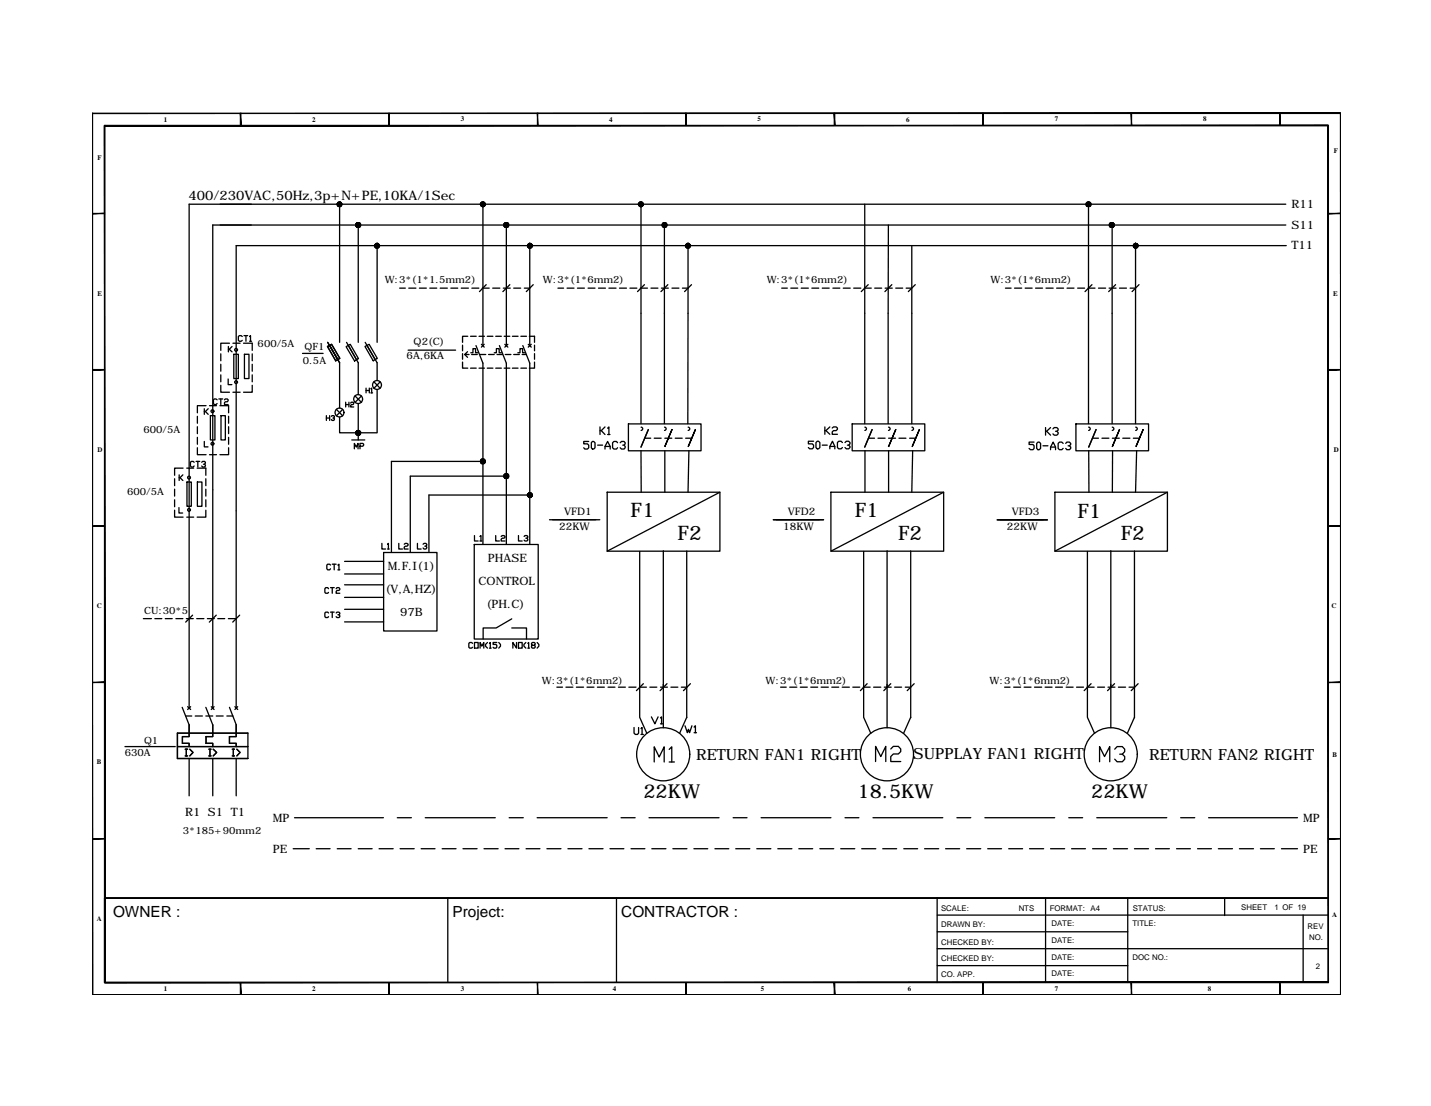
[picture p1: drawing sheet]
<svg xmlns="http://www.w3.org/2000/svg" width="279mm" height="216mm" viewBox="0 0 279 216" stroke-linecap="round" stroke-linejoin="round" font-family="sans-serif">
<!-- layer: FRAME -->
<g fill="#000" stroke="#000" stroke-width=".2">
<path d="M18 22.1h243.8zM18 22.2l243.8-.1z"/>
<path d="M20.4 24.5l.1 167.3v-167.3zM20.4 24.5l.1 167.3h-.1z"/>
<path d="M46.9 22.1l.1 2.4v-2.4zM46.9 22.1l.1 2.4h-.1z"/>
<path d="M75.9 22.1l.1 2.4zM75.9 22.1l.1 2.4z"/>
<path d="M104.9 22.1l.1 2.4zM104.9 22.1l.1 2.4z"/>
<path d="M133.9 22.1l.1 2.4v-2.4zM133.9 22.1l.1 2.4h-.1z"/>
<path d="M162.9 22.1l.1 2.4v-2.4zM162.9 22.1l.1 2.4h-.1z"/>
<path d="M191.9 22.1l.1 2.4zM191.9 22.1l.1 2.4z"/>
<path d="M220.9 22.1l.1 2.4zM220.9 22.1l.1 2.4z"/>
<path d="M249.8 22.1l.2 2.4v-2.4zM249.8 22.1l.2 2.4h-.2z"/>
<path d="M20.4 24.6h238.9v-.1zM20.4 24.5h238.9l-238.9 .1z"/>
<path d="M261.7 22.1l.1 172.1zM261.7 22.1l.1 172.1z"/>
<path d="M18 41.6h2.4zM18 41.7l2.4-.1z"/>
<path d="M259.3 41.6h2.5zM259.3 41.7l2.5-.1z"/>
<path d="M18 72.1v.1l2.4-.1zM18 72.2l2.4-.1v.1z"/>
<path d="M259.3 72.1v.1l2.5-.1zM259.3 72.2l2.5-.1v.1z"/>
<path d="M18 102.6v.2l2.4-.2zM18 102.8l2.4-.2v.2z"/>
<path d="M259.3 102.6v.2l2.5-.2zM259.3 102.8l2.5-.2v.2z"/>
<path d="M18 133.2h2.4zM18 133.3l2.4-.1z"/>
<path d="M259.3 133.2h2.5zM259.3 133.3l2.5-.1z"/>
<path d="M18 163.7h2.4zM18 163.8l2.4-.1z"/>
<path d="M259.3 163.7h2.5zM259.3 163.8l2.5-.1z"/>
<path d="M18 22.1l.1 172.1zM18 22.1l.1 172.1z"/>
<path d="M20.4 191.7v.1l238.9-.1zM20.4 191.8l238.9-.1v.1z"/>
<path d="M46.9 191.8l.1 2.4v-2.4zM46.9 191.8l.1 2.4h-.1z"/>
<path d="M75.9 191.8l.1 2.4zM75.9 191.8l.1 2.4z"/>
<path d="M104.9 191.8l.1 2.4zM104.9 191.8l.1 2.4z"/>
<path d="M133.9 191.8v2.4h.1zM133.9 191.8h.1v2.4z"/>
<path d="M162.9 191.8l.1 2.4v-2.4zM162.9 191.8l.1 2.4h-.1z"/>
<path d="M191.9 191.8l.1 2.4zM191.9 191.8l.1 2.4z"/>
<path d="M220.9 191.8l.1 2.4zM220.9 191.8l.1 2.4z"/>
<path d="M249.8 191.8l.2 2.4v-2.4zM249.8 191.8l.2 2.4h-.2z"/>
<path d="M259.3 24.5v167.3h.1zM259.3 24.5h.1v167.3z"/>
<path d="M18 194.2h243.8zM18 194.2h243.8z"/>
</g>
<path d="M20.4 175.3h238.9zM20.4 175.3v16.5M183 178.6h76.2M183 175.3v16.5M183 181.9h37.2M183 185.2h76.2M183 188.5h37.2" fill="none" stroke="#000" stroke-width=".25"/>
<!-- layer: 0 -->
<g fill="none" stroke="#000" stroke-width=".25">
<path d="M66.3 39.9v26.9M94.3 39.9v27.6M125.2 39.9v42.8M168.8 39.9v42.8M212.5 39.9v42.8M251.1 39.9h-214.2v98.3M41.5 43.9h209.6M41.5 43.9v94.3M69.9 43.9v22.9M73.6 47.9v18.9M78 56.2h1.1M79.8 56.2h1.4"/>
<path d="M81.9 56.2h1.3M83.9 56.2h1.4M86 56.2h1.3M88 56.2h1.4M90.1 56.2h1.4M92.1 56.2h1.4M94.2 56.2h1.3M94.9 55.6l-1.3 1.3M96.2 56.2h1.4M98.3 56.2h1.3M98.9 43.9v23.6M99.5 55.6l-1.3 1.3"/>
<path d="M100.3 56.2h1.4M102.4 56.2h1M103.4 47.9v19.6M104.1 55.6l-1.3 1.3M108.9 56.2h1.1M110.7 56.2h1.4M112.7 56.2h1.4M114.8 56.2h1.4M116.9 56.2h1.3M118.9 56.2h1.4M121 56.2h1.3M123 56.2h1.3"/>
<path d="M125 56.2h1.4M125.8 55.6l-1.3 1.3M127.1 56.2h1.4M129.1 56.2h1.4M129.7 43.9v38.8M130.4 55.6l-1.4 1.3M131.2 56.2h1.4M133.2 56.2h1.1M134.3 47.9v34.8M135 55.6l-1.3 1.3M152.6 56.2h1.1M154.4 56.2h1.4"/>
<path d="M156.4 56.2h1.4M158.5 56.2h1.4M160.5 56.2h1.4M162.6 56.2h1.4M164.6 56.2h1.4M166.7 56.2h1.4M168.8 56.2h1.3M169.5 55.6l-1.3 1.3M170.8 56.2h1.3M172.8 56.2h1.4M173.5 43.9l-.1 38.8M174.1 55.6l-1.3 1.3"/>
<path d="M174.9 56.2h1.3M176.9 56.2h1.1M178 47.9v34.8M178.7 55.6l-1.4 1.3M196.3 56.2h1.1M198.1 56.2h1.4M200.2 56.2h1.3M202.2 56.2h1.4M204.2 56.2h1.4M206.3 56.2h1.4M208.3 56.2h1.4M210.4 56.2h1.4"/>
<path d="M212.4 56.2h1.4M213.2 55.6l-1.3 1.3M214.5 56.2h1.4M216.5 56.2h1.4M217.1 43.9v38.8M217.8 55.6l-1.3 1.3M218.6 56.2h1.3M220.7 56.2h1M221.7 47.9v34.8M222.4 55.6l-1.4 1.3M251.1 47.9h-205v90.3M40.2 79.2h-1.7v1.4"/>
<path d="M43.1 75.2v1.4h1.7M43.1 69.1v1.3M43.1 71.1v1.4M43.1 73.2v1.3M44.5 74v1.1h.8M44.8 67h-1.7v1.4M45.6 69.2h.9v4.7h-.9zM47.7 69.2h.9v4.7h-.9zM49.2 75.2v1.4h-1.6M49.2 69.1v1.3M49.2 71.1v1.4M49.2 73.2v1.3"/>
<path d="M59.1 69h4M63.9 67.6l.8-.4 1.7 2.8-.9 .4zM64 66.8l2.3 4v8.9M64.4 67.4l1.6 2.8M67.6 67.7l.8-.5 1.6 2.8-.8 .5zM67.7 66.8l2.2 4v6.2M69.9 78.8v5.7M71.3 67.6l.8-.4 1.6 2.8-.8 .4zM71.3 66.8l2.3 4v3.5M71.6 67.4l1.7 2.8M73.6 76.1v8.4M90.3 70.7v1.2h1"/>
<path d="M90.3 67.4v1.1M90.3 69v1.1M90.7 69.2l.6 .6M91.3 68.7l-.6 .5h.9M91.3 65.6h-1v1.2M91.9 71.9h1.1M91.9 65.6h1.1M91.9 68.9h.4v-.8h.6v.8h.4M92.1 69.2h1.1M93.5 71.9h1.1M93.5 65.6h1.1M93.7 69.2h1.1"/>
<path d="M94.3 70.9v35.4M95.1 71.9h1.1M95.1 65.6h1.1M95.4 69.2h1.1M96.5 68.9h.4v-.8h.6v.8h.4M96.8 71.9h1.1M96.8 65.6h1.1M97 69.2h1.1M98.4 71.9h1.1M98.4 65.6h1.1M98.7 69.2h1.1M98.9 70.9v35.4"/>
<path d="M100 71.9h1.1M100 65.6h1.1M100.3 69.2h1.1M101.1 68.9h.4v-.8h.5v.8h.5M101.7 71.9h1.1M101.7 65.6h1.1M102 69.2h.8M103.3 65.6h1.1v1.2M103.4 70.9v35.4M104.4 70.7v1.2h-1.1M104.4 67.4v1.1M104.4 69v1.1"/>
<path d="M34.1 99.6v1.4h1.6M34.1 93.5v1.3M34.1 95.5v1.3M34.1 97.6v1.3M34.9 99.1v1h.8M35.7 91.4h-1.6v1.4M36.5 94.1h.9v4.7h-.9zM38.5 94.1h.9v4.7h-.9zM38.5 87.4v1.4h1.7M38.5 81.3v1.3M38.5 83.3v1.4M38.5 85.4v1.3"/>
<path d="M39.9 86.2v1h.7M40.2 99.6v1.4h-1.7M40.2 93.5v1.3M40.2 95.5v1.3M40.2 97.6v1.3M41.1 81.1h.9v4.8h-.9zM43.2 81.1h.8v4.8h-.8zM44.6 87.4v1.4h-1.7M44.6 81.3v1.3M44.6 83.3v1.4M44.6 85.4v1.3M66.3 81.4v3.1h7.2"/>
<path d="M94.3 90.1h-17.9v17.8M98.9 92.9h-18.8v15M103.4 96.6h-19.7v11.3M118.5 96.1h22.1v11.5h-22.1zM122.7 82.7h14.2v5.3h-14.2zM125.2 88v8.1M125.2 83.4a.32 .32 0 0 1 .3 .3 .32 .32 0 0 1-.3 .3M125.9 85.5h1.2M126.6 83.8l-1.4 3.5M127.7 85.5h1.4M129.7 83.4a.32 .32 0 0 1 .4 .3 .32 .32 0 0 1-.4 .3M129.8 85.5h1.4"/>
<path d="M129.8 88v8.1M131.2 83.8l-1.4 3.5 1.4-3.5M131.8 85.5h1.4M133.9 85.5h1.2M134.4 83.4a.32 .32 0 0 1 .3 .3 .32 .32 0 0 1-.3 .3M134.5 88l-.2 8.1M135.8 83.8l-1.5 3.5 1.5-3.5M140.6 96.1l-22.1 11.5M162.2 96.1h22v11.5h-22zM166.4 82.7h14.2v5.3h-14.2zM168.9 83.4a.32 .32 0 0 1 .3 .3 .32 .32 0 0 1-.3 .3M168.9 88v8.1"/>
<path d="M169.6 85.5h1.1M170.3 83.8l-1.5 3.5M171.4 85.5h1.4M173.5 83.4a.32 .32 0 0 1 .3 .3 .32 .32 0 0 1-.3 .3M173.5 85.5h1.4M173.5 88v8.1M174.9 83.8l-1.4 3.5 1.4-3.5M175.5 85.5h1.4M177.6 85.5h1.2M178 83.4a.32 .32 0 0 1 .4 .3 .32 .32 0 0 1-.4 .3M178.2 88l-.2 8.1M179.5 83.8l-1.4 3.5 1.4-3.5"/>
<path d="M184.2 96.1l-22 11.5M206 96.1h21.9v11.5h-21.9zM210.1 82.7h14.2v5.3h-14.2zM212.5 83.4a.32 .32 0 0 1 .4 .3 .32 .32 0 0 1-.4 .3M212.6 88v8.1M213.3 85.5h1.2M214 83.8l-1.4 3.5M215.2 85.5h1.3M217.2 83.4a.32 .32 0 0 1 .3 .3 .32 .32 0 0 1-.3 .3M217.2 85.5h1.3M217.2 88v8.1M218.6 83.8l-1.5 3.5 1.5-3.5"/>
<path d="M219.2 85.5h1.4M221.3 85.5h1.2M221.7 83.4a.32 .32 0 0 1 .4 .3 .32 .32 0 0 1-.4 .3M221.9 88l-.2 8.1M223.2 83.8l-1.4 3.5 1.4-3.5M227.9 96.1l-21.9 11.5M36.5 101h1.3M67.3 109.6h7.6M67.3 112h7.6M67.3 114.2h7.6M67.3 116.6h7.6M67.3 118.9h7.6"/>
<path d="M74.9 107.9h10.4v15.3h-10.4zM78.9 106.2l.2-.1h.4l.2 .1-.2 .4h-.4l-.2 .2v.4h.8M92.6 106.3h12.5v18.4h-12.5zM107.3 101.5h9.8M124.9 107.6v32.3M129.5 107.5v34.6M134.1 107.6v32.5M151 101.5h9.8M168.6 107.6v32.3M173.2 107.5v34.6M177.8 107.6v32.5M194.7 101.5h9.8"/>
<path d="M212.3 107.6v32.3M216.9 107.5v34.6M221.5 107.6v32.5M28 120.8h1.6M30.2 120.8h1.4M32.3 120.8h1.3M34.3 120.8h1.4M36.3 139.8h1.1M36.4 120.8h1.3M37.6 120.1l-1.3 1.3M38.1 139.8h1.4M38.4 120.8h1.4"/>
<path d="M40.2 139.8h1.3M40.5 120.8h1.3M42.2 139.8h1.4M42.2 120.1l-1.3 1.3M42.5 120.8h1.4M44.3 139.8h1.2M44.6 120.8h1.5M46.8 120.1l-1.4 1.3M67.3 121.4h7.6M92.3 125.6l-.2-.2h-.4l-.2 .2v.8l.2 .1h.4l.2-.1M92.6 125.4h.8v1.1h-.8zM93.7 126.5v-1.1l.4 .7 .4-.7v1.1"/>
<path d="M95.2 125.4l-.4 .4v.3l.4 .4M95.6 125.6l.1-.2v1.1M95.6 126.5h.3M97 125.4h-.7v.4h.5l.2 .2v.4l-.2 .1h-.4l-.1-.1M97.4 125.4l.3 .4v.3l-.3 .4M99.9 120.8l-3 1.8h-2.6v2.1M99.9 122.6h2.9v2.1M100.9 125.4v1.1l-.8-1.1v1.1M101.2 125.4h.8v1.1h-.8zM102.7 125.4l-.4 .4v.3l.4 .4M103.1 125.6l.1-.2v1.1M103.1 126.5h.3"/>
<path d="M103.9 126l-.1-.2 .1-.4h.4l.2 .4-.2 .2h-.4l-.1 .4 .1 .1h.4l.2-.1-.2-.4M104.9 125.4l.3 .4v.3l-.3 .4M108.7 134.1h1.1M110.5 134.1h1.4M112.5 134.1h1.4M114.6 134.1h1.4M116.6 134.1h1.4M118.7 134.1h1.4M120.7 134.1h1.4M122.8 134.1h1.4M124.9 134.1h1.3M125.6 133.5l-1.3 1.3"/>
<path d="M126.9 134.1h1.3M129 134.1h1.3M130.2 133.5l-1.3 1.3M131 134.1h1.3M133 134.1h1.1M134.8 133.5l-1.4 1.3M152.4 134.1h1.1M154.2 134.1h1.4M156.3 134.1h1.3M158.3 134.1h1.4M160.3 134.1h1.4M162.4 134.1h1.4"/>
<path d="M164.4 134.1h1.4M166.5 134.1h1.4M168.5 134.1h1.4M169.3 133.5l-1.3 1.3M170.6 134.1h1.4M172.6 134.1h1.4M173.9 133.5l-1.3 1.3M174.7 134.1h1.3M176.8 134.1h1M178.5 133.5l-1.4 1.3M196.1 134.1h1.1M197.9 134.1h1.4"/>
<path d="M200 134.1h1.3M202 134.1h1.4M204.1 134.1h1.3M206.1 134.1h1.3M208.2 134.1h1.3M210.2 134.1h1.4M212.2 134.1h1.4M213 133.5l-1.3 1.3M214.3 134.1h1.4M216.3 134.1h1.4M217.6 133.5l-1.3 1.3M218.4 134.1h1.4"/>
<path d="M220.4 134.1h1.1M222.2 133.5l-1.3 1.3M24.4 145.7h9.8M34.6 143.1h13.8v5h-13.8zM34.6 145.7h13.8M36.9 141.5v2.3h-1.3v1.3M36.9 148.1v7.2M41.5 141.5v2.3h-1.3v1.3M41.5 148.1v7.2M44.8 143.8v1.3M46.1 141.5v2.3h-1.3M46.1 148.1v7.2"/>
<path d="M57.5 159.6h17.4M77.6 159.6h2.7M83 159.6h13.7M99.4 159.6h2.8M104.9 159.6h13.6M121.3 159.6h2.7M126.7 159.6h13.7M143.1 159.6h2.8M148.6 159.6h13.6M165 159.6h2.7M168.6 140l1.4 3.2M170.4 159.6h13.7"/>
<path d="M177.8 140l-1.4 3.2M186.8 159.6h2.7M192.3 159.6h13.6M208.7 159.6h2.7M212.3 140l1.4 3.2M214.1 159.6h13.7M221.5 140l-1.4 3.2M230.5 159.6h2.8M236 159.6h17.3M57.2 165.7h3.2M61.7 165.7h2.7M65.8 165.7h2.8"/>
<path d="M69.9 165.7h2.8M74 165.7h2.8M78.1 165.7h2.8M82.2 165.7h2.7M86.3 165.7h2.7M87.4 175.3v16.4M90.4 165.7h2.7M94.5 165.7h2.8M98.6 165.7h2.7M102.7 165.7h2.7M106.8 165.7h2.7M110.9 165.7h2.7"/>
<path d="M115 165.7h2.7M119.1 165.7h2.7M120.4 175.3v16.4M123.2 165.7h2.7M127.3 165.7h2.7M131.4 165.7h2.7M135.5 165.7h2.7M139.6 165.7h2.7M143.7 165.7h2.7M147.8 165.7h2.7M151.9 165.7h2.7M156 165.7h2.7"/>
<path d="M160.1 165.7h2.7M164.1 165.7h2.8M168.2 165.7h2.8M172.4 165.7h2.7M176.5 165.7h2.7M180.5 165.7h2.8M184.6 165.7h2.8M188.7 165.7h2.8M192.8 165.7h2.8M196.9 165.7h2.8M201 165.7h2.8M204.1 175.3v16.5"/>
<path d="M205.1 165.7h2.8M209.2 165.7h2.7M213.3 165.7h2.7M217.4 165.7h2.7M220.2 175.3v16.5M221.5 165.7h2.8M225.6 165.7h2.7M229.7 165.7h2.7M233.8 165.7h2.7M237.9 165.7h2.7M239.1 175.4v3.3M242 165.7h2.7"/>
<path d="M246.1 165.7h2.7M250.2 165.7h3.1M254.4 178.6v13.2"/>
<circle cx="46.1" cy="74.6" r=".28"/>
<circle cx="36.9" cy="99.5" r=".28"/>
<circle cx="41.5" cy="86.6" r=".28"/>
<circle cx="129.5" cy="147.2" r="5.2"/>
<circle cx="173.2" cy="147.2" r="5.2"/>
<circle cx="216.9" cy="147.2" r="5.2"/>
</g>
<!-- layer: SYMBOL -->
<g fill="none" stroke="#000" stroke-width=".25">
<path d="M79.7 68.4h9.3M92.9 67.5l1.4 3.4M94 67.2l.5 .6M94.5 67.2l-.5 .6M97.5 67.5l1.4 3.4M98.6 67.2l.6 .6M99.2 67.2l-.6 .6M102.1 67.5l1.3 3.4M103.1 67.2l.6 .6M103.7 67.2l-.6 .6M107.9 101.5h8.4M151.6 101.5h8.4"/>
<path d="M195.3 101.5h8.5M35.6 138.1l1.3 3.4M36.6 138l.6 .5M37.2 138l-.6 .5M40.2 138.1l1.3 3.4M41.2 138l.6 .5M41.8 138l-.6 .5M44.8 138.1l1.3 3.4M45.9 138l.5 .5M46.4 138l-.5 .5"/>
</g>
<!-- layer: 0 -->
<g fill="#000" stroke="#000" stroke-width=".2">
<path d="M65.8 39.9l.1 .2 .4-.2zM65.9 40.1l.4-.2-.2 .4zM66.3 39.9l-.2 .4 .2 .1z"/>
<path d="M65.8 39.9l.1 .2 .4-.2zM65.9 40.1l.4-.2-.2 .4zM66.3 39.9l-.2 .4 .2 .1z"/>
<path d="M65.9 39.9l.1 .2 .3-.2zM66 40.1l.3-.2-.2 .3zM66.3 39.9l-.2 .3h.2z"/>
<path d="M65.9 39.9l.1 .2 .3-.2zM66 40.1l.3-.2-.2 .3zM66.3 39.9l-.2 .3h.2z"/>
<path d="M66.1 39.6l.2 .3v-.4zM66.1 39.6l.2 .3-.3-.2zM66 39.7l-.1 .2h.4z"/>
<path d="M66.1 39.5l.2 .4v-.5zM65.9 39.7l.2-.2 .2 .4zM65.9 39.7l-.1 .2h.5z"/>
<path d="M66.1 39.6l.2 .3v-.4zM66.1 39.6l.2 .3-.3-.2zM66 39.7l-.1 .2h.4z"/>
<path d="M66.1 39.5l.2 .4v-.5zM65.9 39.7l.2-.2 .2 .4zM65.9 39.7l-.1 .2h.5z"/>
<path d="M66.3 39.9h.3v-.2zM66.5 39.6l.1 .1-.3 .2zM66.3 39.5v.4l.2-.3z"/>
<path d="M66.3 39.9h.3v-.2zM66.5 39.6l.1 .1-.3 .2zM66.3 39.5v.4l.2-.3z"/>
<path d="M66.3 39.9h.5l-.1-.2zM66.5 39.5l.2 .2-.4 .2zM66.3 39.4v.5l.2-.4z"/>
<path d="M66.3 39.9h.5l-.1-.2zM66.5 39.5l.2 .2-.4 .2zM66.3 39.4v.5l.2-.4z"/>
<path d="M93.8 39.9l.1 .2 .4-.2zM93.9 40.1l.4-.2-.3 .4zM94.3 39.9l-.3 .4 .3 .1z"/>
<path d="M93.8 39.9l.1 .2 .4-.2zM93.9 40.1l.4-.2-.3 .4zM94.3 39.9l-.3 .4 .3 .1z"/>
<path d="M93.9 39.9l.1 .2 .3-.2zM94 40.1l.3-.2-.2 .3zM94.3 39.9l-.2 .3h.2z"/>
<path d="M93.9 39.9l.1 .2 .3-.2zM94 40.1l.3-.2-.2 .3zM94.3 39.9l-.2 .3h.2z"/>
<path d="M94.1 39.6l.2 .3v-.4zM94.1 39.6l.2 .3-.3-.2zM94 39.7l-.1 .2h.4z"/>
<path d="M94 39.5l.3 .4v-.5zM94 39.5l.3 .4-.4-.2zM93.9 39.7l-.1 .2h.5z"/>
<path d="M94.1 39.6l.2 .3v-.4zM94.1 39.6l.2 .3-.3-.2zM94 39.7l-.1 .2h.4z"/>
<path d="M94 39.5l.3 .4v-.5zM94 39.5l.3 .4-.4-.2zM93.9 39.7l-.1 .2h.5z"/>
<path d="M94.3 39.9h.3v-.2zM94.5 39.6l.1 .1-.3 .2zM94.3 39.5v.4l.2-.3z"/>
<path d="M94.3 39.9h.3v-.2zM94.5 39.6l.1 .1-.3 .2zM94.3 39.5v.4l.2-.3z"/>
<path d="M94.3 39.9h.5l-.1-.2zM94.5 39.5l.2 .2-.4 .2zM94.3 39.4v.5l.2-.4z"/>
<path d="M94.3 39.9h.5l-.1-.2zM94.5 39.5l.2 .2-.4 .2zM94.3 39.4v.5l.2-.4z"/>
<path d="M124.6 39.9l.1 .2 .5-.2zM124.7 40.1l.5-.2-.3 .4zM125.2 39.9l-.3 .4 .3 .1z"/>
<path d="M124.6 39.9l.1 .2 .5-.2zM124.7 40.1l.5-.2-.3 .4zM125.2 39.9l-.3 .4 .3 .1z"/>
<path d="M124.8 39.9v.2l.4-.2zM124.8 40.1l.4-.2-.3 .3zM125.2 39.9l-.3 .3h.3z"/>
<path d="M124.8 39.9v.2l.4-.2zM124.8 40.1l.4-.2-.3 .3zM125.2 39.9l-.3 .3h.3z"/>
<path d="M124.9 39.6l.3 .3v-.4zM124.9 39.6l.3 .3-.4-.2zM124.8 39.7v.2h.4z"/>
<path d="M124.9 39.5l.3 .4v-.5zM124.9 39.5l.3 .4-.5-.2zM124.7 39.7l-.1 .2h.6z"/>
<path d="M124.9 39.6l.3 .3v-.4zM124.9 39.6l.3 .3-.4-.2zM124.8 39.7v.2h.4z"/>
<path d="M124.9 39.5l.3 .4v-.5zM124.9 39.5l.3 .4-.5-.2zM124.7 39.7l-.1 .2h.6z"/>
<path d="M125.2 39.9h.3l-.1-.2zM125.3 39.6l.1 .1-.2 .2zM125.2 39.5v.4l.1-.3z"/>
<path d="M125.2 39.9h.3l-.1-.2zM125.3 39.6l.1 .1-.2 .2zM125.2 39.5v.4l.1-.3z"/>
<path d="M125.2 39.9h.4l-.1-.2zM125.4 39.5l.1 .2-.3 .2zM125.2 39.4v.5l.2-.4z"/>
<path d="M125.2 39.9h.4l-.1-.2zM125.4 39.5l.1 .2-.3 .2zM125.2 39.4v.5l.2-.4z"/>
<path d="M212.1 39.9v.2l.4-.2zM212.1 40.1l.4-.2-.2 .4zM212.5 39.9l-.2 .4 .2 .1z"/>
<path d="M212.1 39.9v.2l.4-.2zM212.1 40.1l.4-.2-.2 .4zM212.5 39.9l-.2 .4 .2 .1z"/>
<path d="M212.1 39.9l.1 .2 .3-.2zM212.2 40.1l.3-.2-.1 .3zM212.5 39.9l-.1 .3h.1z"/>
<path d="M212.1 39.9l.1 .2 .3-.2zM212.2 40.1l.3-.2-.1 .3zM212.5 39.9l-.1 .3h.1z"/>
<path d="M212.4 39.6l.1 .3v-.4zM212.4 39.6l.1 .3-.3-.2zM212.2 39.7l-.1 .2h.4z"/>
<path d="M212.3 39.5l.2 .4v-.5zM212.3 39.5l.2 .4-.4-.2zM212.1 39.7v.2h.4z"/>
<path d="M212.4 39.6l.1 .3v-.4zM212.4 39.6l.1 .3-.3-.2zM212.2 39.7l-.1 .2h.4z"/>
<path d="M212.3 39.5l.2 .4v-.5zM212.3 39.5l.2 .4-.4-.2zM212.1 39.7v.2h.4z"/>
<path d="M212.5 39.9h.4v-.2zM212.7 39.6l.2 .1-.4 .2zM212.5 39.5v.4l.2-.3z"/>
<path d="M212.5 39.9h.4v-.2zM212.7 39.6l.2 .1-.4 .2zM212.5 39.5v.4l.2-.3z"/>
<path d="M212.5 39.9h.5v-.2zM212.8 39.5l.2 .2-.5 .2zM212.5 39.4v.5l.3-.4z"/>
<path d="M212.5 39.9h.5v-.2zM212.8 39.5l.2 .2-.5 .2zM212.5 39.4v.5l.3-.4z"/>
<path d="M66.3 39.9v.3h.2zM66.3 39.9l.3 .2-.1 .1zM66.3 39.9l.3 .2v-.2z"/>
<path d="M66.3 39.9v.5l.2-.1zM66.3 39.9l.4 .2-.2 .2zM66.3 39.9l.4 .2 .1-.2z"/>
<path d="M66.3 39.9v.3h.2zM66.3 39.9l.3 .2-.1 .1zM66.3 39.9l.3 .2v-.2z"/>
<path d="M66.3 39.9v.5l.2-.1zM66.3 39.9l.4 .2-.2 .2zM66.3 39.9l.4 .2 .1-.2z"/>
<path d="M69.5 43.9v.3l.4-.3zM69.5 44.2l.4-.3-.2 .5zM69.9 43.9l-.2 .5h.2z"/>
<path d="M69.5 43.9v.3l.4-.3zM69.5 44.2l.4-.3-.2 .5zM69.9 43.9l-.2 .5h.2z"/>
<path d="M69.6 43.9l.1 .2 .2-.2zM69.7 44.1l.2-.2-.1 .3zM69.9 43.9l-.1 .3 .1 .1z"/>
<path d="M69.6 43.9l.1 .2 .2-.2zM69.7 44.1l.2-.2-.1 .3zM69.9 43.9l-.1 .3 .1 .1z"/>
<path d="M69.8 43.6l.1 .3v-.4zM69.8 43.6l.1 .3-.2-.1zM69.7 43.8l-.1 .1h.3z"/>
<path d="M69.9 43.9v.4l.2-.1zM69.9 43.9l.4 .2-.2 .1zM69.9 43.9l.4 .2v-.2z"/>
<path d="M69.7 43.5l.2 .4v-.4zM69.7 43.5l.2 .4-.4-.2zM69.5 43.7v.2h.4z"/>
<path d="M69.9 43.9v.5h.3zM69.9 43.9l.5 .3-.2 .2zM69.9 43.9l.5 .3v-.3z"/>
<path d="M69.8 43.6l.1 .3v-.4zM69.8 43.6l.1 .3-.2-.1zM69.7 43.8l-.1 .1h.3z"/>
<path d="M69.9 43.9v.4l.2-.1zM69.9 43.9l.4 .2-.2 .1zM69.9 43.9l.4 .2v-.2z"/>
<path d="M69.7 43.5l.2 .4v-.4zM69.7 43.5l.2 .4-.4-.2zM69.5 43.7v.2h.4z"/>
<path d="M69.9 43.9v.5h.3zM69.9 43.9l.5 .3-.2 .2zM69.9 43.9l.5 .3v-.3z"/>
<path d="M69.9 43.9h.4v-.1zM70.1 43.6l.2 .2-.4 .1zM69.9 43.5v.4l.2-.3z"/>
<path d="M69.9 43.9h.4v-.1zM70.1 43.6l.2 .2-.4 .1zM69.9 43.5v.4l.2-.3z"/>
<path d="M69.9 43.9h.5v-.2zM70.2 43.5l.2 .2-.5 .2zM69.9 43.5v.4l.3-.4z"/>
<path d="M69.9 43.9h.5v-.2zM70.2 43.5l.2 .2-.5 .2zM69.9 43.5v.4l.3-.4z"/>
<path d="M73.1 47.9l.1 .3 .4-.3zM73.2 48.2l.4-.3-.2 .5zM73.6 47.9l-.2 .5 .2 .1z"/>
<path d="M73.1 47.9l.1 .3 .4-.3zM73.2 48.2l.4-.3-.2 .5zM73.6 47.9l-.2 .5 .2 .1z"/>
<path d="M73.3 47.9v.3l.3-.3zM73.3 48.2l.3-.3-.2 .4zM73.6 47.9l-.2 .4h.2z"/>
<path d="M73.3 47.9v.3l.3-.3zM73.3 48.2l.3-.3-.2 .4zM73.6 47.9l-.2 .4h.2z"/>
<path d="M73.4 47.7l.2 .2v-.3zM73.4 47.7l.2 .2-.3-.1zM73.3 47.8v.1h.3z"/>
<path d="M73.6 47.9v.4h.2zM73.6 47.9l.3 .3-.1 .1zM73.6 47.9l.3 .3 .1-.3z"/>
<path d="M73.4 47.6l.2 .3v-.4zM73.4 47.6l.2 .3-.4-.2zM73.2 47.7l-.1 .2h.5z"/>
<path d="M73.6 47.9v.6l.2-.1zM73.6 47.9l.4 .3-.2 .2zM73.6 47.9l.4 .3 .1-.3z"/>
<path d="M73.4 47.7l.2 .2v-.3zM73.4 47.7l.2 .2-.3-.1zM73.3 47.8v.1h.3z"/>
<path d="M73.6 47.9v.4h.2zM73.6 47.9l.3 .3-.1 .1zM73.6 47.9l.3 .3 .1-.3z"/>
<path d="M73.4 47.6l.2 .3v-.4zM73.4 47.6l.2 .3-.4-.2zM73.2 47.7l-.1 .2h.5z"/>
<path d="M73.6 47.9v.6l.2-.1zM73.6 47.9l.4 .3-.2 .2zM73.6 47.9l.4 .3 .1-.3z"/>
<path d="M73.6 47.9h.4l-.1-.1zM73.8 47.7l.1 .1-.3 .1zM73.6 47.6v.3l.2-.2z"/>
<path d="M73.6 47.9h.4l-.1-.1zM73.8 47.7l.1 .1-.3 .1zM73.6 47.6v.3l.2-.2z"/>
<path d="M73.6 47.9h.5l-.1-.2zM73.8 47.6l.2 .1-.4 .2zM73.6 47.5v.4l.2-.3z"/>
<path d="M73.6 47.9h.5l-.1-.2zM73.8 47.6l.2 .1-.4 .2zM73.6 47.5v.4l.2-.3z"/>
<path d="M94.3 39.9v.3h.2zM94.3 39.9l.3 .2-.1 .1zM94.3 39.9l.3 .2v-.2z"/>
<path d="M94.3 39.9v.5l.2-.1zM94.3 39.9l.4 .2-.2 .2zM94.3 39.9l.4 .2 .1-.2z"/>
<path d="M94.3 39.9v.3h.2zM94.3 39.9l.3 .2-.1 .1zM94.3 39.9l.3 .2v-.2z"/>
<path d="M94.3 39.9v.5l.2-.1zM94.3 39.9l.4 .2-.2 .2zM94.3 39.9l.4 .2 .1-.2z"/>
<path d="M98.4 43.9v.3l.5-.3zM98.4 44.2l.5-.3-.3 .5zM98.9 43.9l-.3 .5h.3z"/>
<path d="M98.4 43.9v.3l.5-.3zM98.4 44.2l.5-.3-.3 .5zM98.9 43.9l-.3 .5h.3z"/>
<path d="M98.5 43.9v.2l.4-.2zM98.5 44.1l.4-.2-.2 .3zM98.9 43.9l-.2 .3 .2 .1z"/>
<path d="M98.5 43.9v.2l.4-.2zM98.5 44.1l.4-.2-.2 .3zM98.9 43.9l-.2 .3 .2 .1z"/>
<path d="M98.7 43.6l.2 .3v-.4zM98.7 43.6l.2 .3-.4-.1zM98.5 43.8v.1h.4z"/>
<path d="M98.9 43.9v.4l.1-.1zM98.9 43.9l.3 .2-.2 .1zM98.9 43.9l.3 .2v-.2z"/>
<path d="M98.6 43.5l.3 .4v-.4zM98.4 43.7l.2-.2 .3 .4zM98.4 43.7v.2h.5z"/>
<path d="M98.9 43.9v.5h.2zM98.9 43.9l.4 .3-.2 .2zM98.9 43.9l.4 .3v-.3z"/>
<path d="M98.7 43.6l.2 .3v-.4zM98.7 43.6l.2 .3-.4-.1zM98.5 43.8v.1h.4z"/>
<path d="M98.9 43.9v.4l.1-.1zM98.9 43.9l.3 .2-.2 .1zM98.9 43.9l.3 .2v-.2z"/>
<path d="M98.6 43.5l.3 .4v-.4zM98.4 43.7l.2-.2 .3 .4zM98.4 43.7v.2h.5z"/>
<path d="M98.9 43.9v.5h.2zM98.9 43.9l.4 .3-.2 .2zM98.9 43.9l.4 .3v-.3z"/>
<path d="M98.9 43.9h.3v-.1zM99 43.6l.2 .2-.3 .1zM98.9 43.5v.4l.1-.3z"/>
<path d="M98.9 43.9h.3v-.1zM99 43.6l.2 .2-.3 .1zM98.9 43.5v.4l.1-.3z"/>
<path d="M98.9 43.9h.4v-.2zM99.1 43.5l.2 .2-.4 .2zM98.9 43.5v.4l.2-.4z"/>
<path d="M98.9 43.9h.4v-.2zM99.1 43.5l.2 .2-.4 .2zM98.9 43.5v.4l.2-.4z"/>
<path d="M103 47.9l.1 .3 .3-.3zM103.1 48.2l.3-.3-.2 .5zM103.4 47.9l-.2 .5 .2 .1z"/>
<path d="M103 47.9l.1 .3 .3-.3zM103.1 48.2l.3-.3-.2 .5zM103.4 47.9l-.2 .5 .2 .1z"/>
<path d="M103.1 47.9v.3l.3-.3zM103.1 48.2l.3-.3-.1 .4zM103.4 47.9l-.1 .4h.1z"/>
<path d="M103.1 47.9v.3l.3-.3zM103.1 48.2l.3-.3-.1 .4zM103.4 47.9l-.1 .4h.1z"/>
<path d="M103.3 47.7l.1 .2v-.3zM103.3 47.7l.1 .2-.3-.1zM103.1 47.8v.1h.3z"/>
<path d="M103.4 47.9v.4h.2zM103.4 47.9l.4 .3-.2 .1zM103.4 47.9l.4 .3v-.3z"/>
<path d="M103.2 47.6l.2 .3v-.4zM103.2 47.6l.2 .3-.3-.2zM103.1 47.7l-.1 .2h.4z"/>
<path d="M103.4 47.9v.6l.3-.1zM103.4 47.9l.5 .3-.2 .2zM103.4 47.9l.5 .3v-.3z"/>
<path d="M103.3 47.7l.1 .2v-.3zM103.3 47.7l.1 .2-.3-.1zM103.1 47.8v.1h.3z"/>
<path d="M103.4 47.9v.4h.2zM103.4 47.9l.4 .3-.2 .1zM103.4 47.9l.4 .3v-.3z"/>
<path d="M103.2 47.6l.2 .3v-.4zM103.2 47.6l.2 .3-.3-.2zM103.1 47.7l-.1 .2h.4z"/>
<path d="M103.4 47.9v.6l.3-.1zM103.4 47.9l.5 .3-.2 .2zM103.4 47.9l.5 .3v-.3z"/>
<path d="M103.4 47.9h.4v-.1zM103.6 47.7l.2 .1-.4 .1zM103.4 47.6v.3l.2-.2z"/>
<path d="M103.4 47.9h.4v-.1zM103.6 47.7l.2 .1-.4 .1zM103.4 47.6v.3l.2-.2z"/>
<path d="M103.4 47.9h.5v-.2zM103.7 47.6l.2 .1-.5 .2zM103.4 47.5v.4l.3-.3z"/>
<path d="M103.4 47.9h.5v-.2zM103.7 47.6l.2 .1-.5 .2zM103.4 47.5v.4l.3-.3z"/>
<path d="M125.2 39.9v.3h.1zM125.2 39.9l.2 .2-.1 .1zM125.2 39.9l.2 .2 .1-.2z"/>
<path d="M125.2 39.9v.5l.2-.1zM125.2 39.9l.3 .2-.1 .2zM125.2 39.9l.3 .2 .1-.2z"/>
<path d="M125.2 39.9v.3h.1zM125.2 39.9l.2 .2-.1 .1zM125.2 39.9l.2 .2 .1-.2z"/>
<path d="M125.2 39.9v.5l.2-.1zM125.2 39.9l.3 .2-.1 .2zM125.2 39.9l.3 .2 .1-.2z"/>
<path d="M129.3 43.9v.3l.4-.3zM129.3 44.2l.4-.3-.2 .5zM129.7 43.9l-.2 .5h.2z"/>
<path d="M129.3 43.9v.3l.4-.3zM129.3 44.2l.4-.3-.2 .5zM129.7 43.9l-.2 .5h.2z"/>
<path d="M129.4 43.9v.2l.3-.2zM129.4 44.1l.3-.2-.1 .3zM129.7 43.9l-.1 .3 .1 .1z"/>
<path d="M129.4 43.9v.2l.3-.2zM129.4 44.1l.3-.2-.1 .3zM129.7 43.9l-.1 .3 .1 .1z"/>
<path d="M129.6 43.6l.1 .3v-.4zM129.6 43.6l.1 .3-.3-.1zM129.4 43.8v.1h.3z"/>
<path d="M129.7 43.9v.4l.2-.1zM129.7 43.9l.4 .2-.2 .1zM129.7 43.9l.4 .2v-.2z"/>
<path d="M129.5 43.5l.2 .4v-.4zM129.5 43.5l.2 .4-.4-.2zM129.3 43.7v.2h.4z"/>
<path d="M129.7 43.9v.5h.3zM129.7 43.9l.4 .3-.1 .2zM129.7 43.9l.4 .3 .1-.3z"/>
<path d="M129.6 43.6l.1 .3v-.4zM129.6 43.6l.1 .3-.3-.1zM129.4 43.8v.1h.3z"/>
<path d="M129.7 43.9v.4l.2-.1zM129.7 43.9l.4 .2-.2 .1zM129.7 43.9l.4 .2v-.2z"/>
<path d="M129.5 43.5l.2 .4v-.4zM129.5 43.5l.2 .4-.4-.2zM129.3 43.7v.2h.4z"/>
<path d="M129.7 43.9v.5h.3zM129.7 43.9l.4 .3-.1 .2zM129.7 43.9l.4 .3 .1-.3z"/>
<path d="M129.7 43.9h.4v-.1zM129.9 43.6l.2 .2-.4 .1zM129.7 43.5v.4l.2-.3z"/>
<path d="M129.7 43.9h.4v-.1zM129.9 43.6l.2 .2-.4 .1zM129.7 43.5v.4l.2-.3z"/>
<path d="M129.7 43.9h.5l-.1-.2zM130 43.5l.1 .2-.4 .2zM129.7 43.5v.4l.3-.4z"/>
<path d="M129.7 43.9h.5l-.1-.2zM130 43.5l.1 .2-.4 .2zM129.7 43.5v.4l.3-.4z"/>
<path d="M133.8 47.9l.1 .3 .4-.3zM133.9 48.2l.4-.3-.2 .5zM134.3 47.9l-.2 .5 .2 .1z"/>
<path d="M133.8 47.9l.1 .3 .4-.3zM133.9 48.2l.4-.3-.2 .5zM134.3 47.9l-.2 .5 .2 .1z"/>
<path d="M134 47.9v.3l.3-.3zM134 48.2l.3-.3-.2 .4zM134.3 47.9l-.2 .4h.2z"/>
<path d="M134 47.9v.3l.3-.3zM134 48.2l.3-.3-.2 .4zM134.3 47.9l-.2 .4h.2z"/>
<path d="M134.1 47.7l.2 .2v-.3zM134.1 47.7l.2 .2-.3-.1zM134 47.8v.1h.3z"/>
<path d="M134.3 47.9v.4h.2zM134.3 47.9l.3 .3-.1 .1zM134.3 47.9l.3 .3 .1-.3z"/>
<path d="M134.1 47.6l.2 .3v-.4zM134.1 47.6l.2 .3-.4-.2zM133.9 47.7l-.1 .2h.5z"/>
<path d="M134.3 47.9v.6l.2-.1zM134.3 47.9l.4 .3-.2 .2zM134.3 47.9l.4 .3 .1-.3z"/>
<path d="M134.1 47.7l.2 .2v-.3zM134.1 47.7l.2 .2-.3-.1zM134 47.8v.1h.3z"/>
<path d="M134.3 47.9v.4h.2zM134.3 47.9l.3 .3-.1 .1zM134.3 47.9l.3 .3 .1-.3z"/>
<path d="M134.1 47.6l.2 .3v-.4zM134.1 47.6l.2 .3-.4-.2zM133.9 47.7l-.1 .2h.5z"/>
<path d="M134.3 47.9v.6l.2-.1zM134.3 47.9l.4 .3-.2 .2zM134.3 47.9l.4 .3 .1-.3z"/>
<path d="M134.3 47.9h.4l-.1-.1zM134.5 47.7l.1 .1-.3 .1zM134.3 47.6v.3l.2-.2z"/>
<path d="M134.3 47.9h.4l-.1-.1zM134.5 47.7l.1 .1-.3 .1zM134.3 47.6v.3l.2-.2z"/>
<path d="M134.3 47.9h.5l-.1-.2zM134.5 47.6l.2 .1-.4 .2zM134.3 47.5v.4l.2-.3z"/>
<path d="M134.3 47.9h.5l-.1-.2zM134.5 47.6l.2 .1-.4 .2zM134.3 47.5v.4l.2-.3z"/>
<path d="M212.5 39.9v.3h.2zM212.5 39.9l.4 .2-.2 .1zM212.5 39.9l.4 .2v-.2z"/>
<path d="M212.5 39.9v.5l.3-.1zM212.5 39.9l.5 .2-.2 .2zM212.5 39.9l.5 .2v-.2z"/>
<path d="M212.5 39.9v.3h.2zM212.5 39.9l.4 .2-.2 .1zM212.5 39.9l.4 .2v-.2z"/>
<path d="M212.5 39.9v.5l.3-.1zM212.5 39.9l.5 .2-.2 .2zM212.5 39.9l.5 .2v-.2z"/>
<path d="M216.6 43.9v.3l.5-.3zM216.6 44.2l.5-.3-.3 .5zM217.1 43.9l-.3 .5h.3z"/>
<path d="M216.6 43.9v.3l.5-.3zM216.6 44.2l.5-.3-.3 .5zM217.1 43.9l-.3 .5h.3z"/>
<path d="M216.7 43.9v.2l.4-.2zM216.7 44.1l.4-.2-.2 .3zM217.1 43.9l-.2 .3 .2 .1z"/>
<path d="M216.7 43.9v.2l.4-.2zM216.7 44.1l.4-.2-.2 .3zM217.1 43.9l-.2 .3 .2 .1z"/>
<path d="M216.9 43.6l.2 .3v-.4zM216.7 43.8l.2-.2 .2 .3zM216.7 43.8v.1h.4z"/>
<path d="M217.1 43.9v.4l.1-.1zM217.1 43.9l.3 .2-.2 .1zM217.1 43.9l.3 .2v-.2z"/>
<path d="M216.8 43.5l.3 .4v-.4zM216.8 43.5l.3 .4-.5-.2zM216.6 43.7v.2h.5z"/>
<path d="M217.1 43.9v.5h.2zM217.1 43.9l.4 .3-.2 .2zM217.1 43.9l.4 .3v-.3z"/>
<path d="M216.9 43.6l.2 .3v-.4zM216.7 43.8l.2-.2 .2 .3zM216.7 43.8v.1h.4z"/>
<path d="M217.1 43.9v.4l.1-.1zM217.1 43.9l.3 .2-.2 .1zM217.1 43.9l.3 .2v-.2z"/>
<path d="M216.8 43.5l.3 .4v-.4zM216.8 43.5l.3 .4-.5-.2zM216.6 43.7v.2h.5z"/>
<path d="M217.1 43.9v.5h.2zM217.1 43.9l.4 .3-.2 .2zM217.1 43.9l.4 .3v-.3z"/>
<path d="M217.1 43.9h.3v-.1zM217.2 43.6l.2 .2-.3 .1zM217.1 43.5v.4l.1-.3z"/>
<path d="M217.1 43.9h.3v-.1zM217.2 43.6l.2 .2-.3 .1zM217.1 43.5v.4l.1-.3z"/>
<path d="M217.1 43.9h.4v-.2zM217.3 43.5l.2 .2-.4 .2zM217.1 43.5v.4l.2-.4z"/>
<path d="M217.1 43.9h.4v-.2zM217.3 43.5l.2 .2-.4 .2zM217.1 43.5v.4l.2-.4z"/>
<path d="M221.2 47.9l.1 .3 .4-.3zM221.3 48.2l.4-.3-.2 .5zM221.7 47.9l-.2 .5 .2 .1z"/>
<path d="M221.2 47.9l.1 .3 .4-.3zM221.3 48.2l.4-.3-.2 .5zM221.7 47.9l-.2 .5 .2 .1z"/>
<path d="M221.4 47.9v.3l.3-.3zM221.4 48.2l.3-.3-.2 .4zM221.7 47.9l-.2 .4h.2z"/>
<path d="M221.4 47.9v.3l.3-.3zM221.4 48.2l.3-.3-.2 .4zM221.7 47.9l-.2 .4h.2z"/>
<path d="M221.5 47.7l.2 .2v-.3zM221.5 47.7l.2 .2-.3-.1zM221.4 47.8v.1h.3z"/>
<path d="M221.7 47.9v.4h.2zM221.7 47.9l.4 .3-.2 .1zM221.7 47.9l.4 .3v-.3z"/>
<path d="M221.5 47.6l.2 .3v-.4zM221.5 47.6l.2 .3-.4-.2zM221.3 47.7l-.1 .2h.5z"/>
<path d="M221.7 47.9v.6l.3-.1zM221.7 47.9l.4 .3-.1 .2zM221.7 47.9l.4 .3 .1-.3z"/>
<path d="M221.5 47.7l.2 .2v-.3zM221.5 47.7l.2 .2-.3-.1zM221.4 47.8v.1h.3z"/>
<path d="M221.7 47.9v.4h.2zM221.7 47.9l.4 .3-.2 .1zM221.7 47.9l.4 .3v-.3z"/>
<path d="M221.5 47.6l.2 .3v-.4zM221.5 47.6l.2 .3-.4-.2zM221.3 47.7l-.1 .2h.5z"/>
<path d="M221.7 47.9v.6l.3-.1zM221.7 47.9l.4 .3-.1 .2zM221.7 47.9l.4 .3 .1-.3z"/>
<path d="M221.7 47.9h.4v-.1zM221.9 47.7l.2 .1-.4 .1zM221.7 47.6v.3l.2-.2z"/>
<path d="M221.7 47.9h.4v-.1zM221.9 47.7l.2 .1-.4 .1zM221.7 47.6v.3l.2-.2z"/>
<path d="M221.7 47.9h.5l-.1-.2zM222 47.6l.1 .1-.4 .2zM221.7 47.5v.4l.3-.3z"/>
<path d="M221.7 47.9h.5l-.1-.2zM222 47.6l.1 .1-.4 .2zM221.7 47.5v.4l.3-.3z"/>
<path d="M69.8 84.2l.1 .3v-.4zM69.8 84.2l.1 .3-.2-.2zM69.7 84.3l-.1 .2h.3z"/>
<path d="M69.7 84.1l.2 .4v-.5zM69.7 84.1l.2 .4-.4-.2zM69.5 84.3v.2h.4z"/>
<path d="M69.8 84.2l.1 .3v-.4zM69.8 84.2l.1 .3-.2-.2zM69.7 84.3l-.1 .2h.3z"/>
<path d="M69.7 84.1l.2 .4v-.5zM69.7 84.1l.2 .4-.4-.2zM69.5 84.3v.2h.4z"/>
<path d="M69.9 84.5h.4v-.2zM70.1 84.2l.2 .1-.4 .2zM69.9 84.1v.4l.2-.3z"/>
<path d="M69.9 84.5h.4v-.2zM70.1 84.2l.2 .1-.4 .2zM69.9 84.1v.4l.2-.3z"/>
<path d="M69.9 84.5h.5v-.2zM70.2 84.1l.2 .2-.5 .2zM69.9 84v.5l.3-.4z"/>
<path d="M69.9 84.5h.5v-.2zM70.2 84.1l.2 .2-.5 .2zM69.9 84v.5l.3-.4z"/>
<path d="M93.8 90.1l.1 .2 .4-.2zM93.9 90.3l.4-.2-.3 .4zM94.3 90.1l-.3 .4h.3z"/>
<path d="M93.8 90.1l.1 .2 .4-.2zM93.9 90.3l.4-.2-.3 .4zM94.3 90.1l-.3 .4h.3z"/>
<path d="M93.9 90.1l.1 .1 .3-.1zM94 90.2l.3-.1-.2 .3zM94.3 90.1l-.2 .3 .2 .1z"/>
<path d="M93.9 90.1l.1 .1 .3-.1zM94 90.2l.3-.1-.2 .3zM94.3 90.1l-.2 .3 .2 .1z"/>
<path d="M94.1 89.8l.2 .3v-.4zM94 89.9l.1-.1 .2 .3zM94 89.9l-.1 .2h.4z"/>
<path d="M94.3 90.1v.4l.2-.1zM94.3 90.1l.3 .1-.1 .2zM94.3 90.1l.3 .1v-.1z"/>
<path d="M94 89.6l.3 .5v-.5zM94 89.6l.3 .5-.4-.3zM93.9 89.8l-.1 .3h.5z"/>
<path d="M94.3 90.1v.4h.2zM94.3 90.1l.4 .2-.2 .2zM94.3 90.1l.4 .2 .1-.2z"/>
<path d="M94.1 89.8l.2 .3v-.4zM94 89.9l.1-.1 .2 .3zM94 89.9l-.1 .2h.4z"/>
<path d="M94.3 90.1v.4l.2-.1zM94.3 90.1l.3 .1-.1 .2zM94.3 90.1l.3 .1v-.1z"/>
<path d="M94 89.6l.3 .5v-.5zM94 89.6l.3 .5-.4-.3zM93.9 89.8l-.1 .3h.5z"/>
<path d="M94.3 90.1v.4h.2zM94.3 90.1l.4 .2-.2 .2zM94.3 90.1l.4 .2 .1-.2z"/>
<path d="M94.3 90.1h.3v-.2zM94.5 89.8l.1 .1-.3 .2zM94.3 89.7v.4l.2-.3z"/>
<path d="M94.3 90.1h.3v-.2zM94.5 89.8l.1 .1-.3 .2zM94.3 89.7v.4l.2-.3z"/>
<path d="M94.3 90.1h.5l-.1-.3zM94.5 89.6l.2 .2-.4 .3zM94.3 89.6v.5l.2-.5z"/>
<path d="M94.3 90.1h.5l-.1-.3zM94.5 89.6l.2 .2-.4 .3zM94.3 89.6v.5l.2-.5z"/>
<path d="M98.4 92.9v.3l.5-.3zM98.4 93.2l.5-.3-.3 .5zM98.9 92.9l-.3 .5h.3z"/>
<path d="M98.4 92.9v.3l.5-.3zM98.4 93.2l.5-.3-.3 .5zM98.9 92.9l-.3 .5h.3z"/>
<path d="M98.5 92.9v.2l.4-.2zM98.5 93.1l.4-.2-.2 .3zM98.9 92.9l-.2 .3 .2 .1z"/>
<path d="M98.5 92.9v.2l.4-.2zM98.5 93.1l.4-.2-.2 .3zM98.9 92.9l-.2 .3 .2 .1z"/>
<path d="M98.7 92.6l.2 .3v-.3zM98.5 92.7l.2-.1 .2 .3zM98.5 92.7v.2h.4z"/>
<path d="M98.9 92.9v.4l.1-.1zM98.9 92.9l.3 .2-.2 .1zM98.9 92.9l.3 .2v-.2z"/>
<path d="M98.6 92.5l.3 .4v-.5zM98.4 92.7l.2-.2 .3 .4zM98.4 92.7v.2h.5z"/>
<path d="M98.9 92.9v.5h.2zM98.9 92.9l.4 .3-.2 .2zM98.9 92.9l.4 .3v-.3z"/>
<path d="M98.7 92.6l.2 .3v-.3zM98.5 92.7l.2-.1 .2 .3zM98.5 92.7v.2h.4z"/>
<path d="M98.9 92.9v.4l.1-.1zM98.9 92.9l.3 .2-.2 .1zM98.9 92.9l.3 .2v-.2z"/>
<path d="M98.6 92.5l.3 .4v-.5zM98.4 92.7l.2-.2 .3 .4zM98.4 92.7v.2h.5z"/>
<path d="M98.9 92.9v.5h.2zM98.9 92.9l.4 .3-.2 .2zM98.9 92.9l.4 .3v-.3z"/>
<path d="M98.9 92.9h.3v-.2zM99 92.6l.2 .1-.3 .2zM98.9 92.6v.3l.1-.3z"/>
<path d="M98.9 92.9h.3v-.2zM99 92.6l.2 .1-.3 .2zM98.9 92.6v.3l.1-.3z"/>
<path d="M98.9 92.9h.4v-.2zM99.1 92.5l.2 .2-.4 .2zM98.9 92.4v.5l.2-.4z"/>
<path d="M98.9 92.9h.4v-.2zM99.1 92.5l.2 .2-.4 .2zM98.9 92.4v.5l.2-.4z"/>
<path d="M103 96.6l.1 .3 .3-.3zM103.1 96.9l.3-.3-.2 .5zM103.4 96.6l-.2 .5h.2z"/>
<path d="M103 96.6l.1 .3 .3-.3zM103.1 96.9l.3-.3-.2 .5zM103.4 96.6l-.2 .5h.2z"/>
<path d="M103.1 96.6v.2l.3-.2zM103.1 96.8l.3-.2-.1 .4zM103.4 96.6l-.1 .4h.1z"/>
<path d="M103.1 96.6v.2l.3-.2zM103.1 96.8l.3-.2-.1 .4zM103.4 96.6l-.1 .4h.1z"/>
<path d="M103.3 96.3l.1 .3v-.3zM103.3 96.3l.1 .3-.3-.1zM103.1 96.5v.1h.3z"/>
<path d="M103.4 96.6v.4h.2zM103.4 96.6l.4 .2-.2 .2zM103.4 96.6l.4 .2v-.2z"/>
<path d="M103.2 96.3l.2 .3v-.4zM103.2 96.3l.2 .3-.3-.2zM103.1 96.4l-.1 .2h.4z"/>
<path d="M103.4 96.6v.5h.3zM103.4 96.6l.5 .3-.2 .2zM103.4 96.6l.5 .3v-.3z"/>
<path d="M103.3 96.3l.1 .3v-.3zM103.3 96.3l.1 .3-.3-.1zM103.1 96.5v.1h.3z"/>
<path d="M103.4 96.6v.4h.2zM103.4 96.6l.4 .2-.2 .2zM103.4 96.6l.4 .2v-.2z"/>
<path d="M103.2 96.3l.2 .3v-.4zM103.2 96.3l.2 .3-.3-.2zM103.1 96.4l-.1 .2h.4z"/>
<path d="M103.4 96.6v.5h.3zM103.4 96.6l.5 .3-.2 .2zM103.4 96.6l.5 .3v-.3z"/>
<path d="M103.4 96.6h.4v-.1zM103.6 96.3l.2 .2-.4 .1zM103.4 96.3v.3l.2-.3z"/>
<path d="M103.4 96.6h.4v-.1zM103.6 96.3l.2 .2-.4 .1zM103.4 96.3v.3l.2-.3z"/>
<path d="M103.4 96.6h.5v-.2zM103.7 96.3l.2 .1-.5 .2zM103.4 96.2v.4l.3-.3z"/>
<path d="M103.4 96.6h.5v-.2zM103.7 96.3l.2 .1-.5 .2zM103.4 96.2v.4l.3-.3z"/>
</g>
<!-- layer: L -->
<path d="M158.8 86.1h-1v.5h.8l.2 .3v.5l-.2 .2h-.5l-.3-.2" fill="none" stroke="#000" stroke-width=".25"/>
<text font-size="6.6" x="170" y="149.9">M2</text>
<g font-size="6.2">
<text x="127" y="149.9">M1</text>
<text x="213.8" y="149.9">M3</text>
</g>
<g font-size="4.4">
<text x="113.2" y="88.9">50-AC3</text>
<text x="116.4" y="86.1">K1</text>
<text x="160.2" y="86.1">K2</text>
<text x="200" y="88.9">50-AC3</text>
<text x="203.2" y="86.1">K3</text>
<text x="126.3" y="142.5">V1</text>
<text x="35.3" y="148.9">I&gt;</text>
<text x="39.9" y="148.9">I&gt;</text>
<text x="44.4" y="148.9">I&gt;</text>
<text x="122.8" y="144.6">U1</text>
<text x="133" y="144.3">W1</text>
</g>
<g font-size="4">
<text x="45.5" y="67.7">CT1</text>
<text x="70.6" y="78">H1</text>
<text x="40.9" y="80.1">CT2</text>
<text x="62.8" y="83.3">H3</text>
<text x="66.7" y="80.8">H2</text>
<text x="68.4" y="88.9">MP</text>
<text x="36.3" y="92.4">CT3</text>
<text x="91.7" y="106.9">L1</text>
<text x="96" y="106.9">L2</text>
<text x="100.2" y="106.9">L3</text>
<text x="62.8" y="112.5">CT1</text>
<text x="73.7" y="108.3">L1</text>
<text x="80.8" y="108.3">L3</text>
<text x="62.4" y="117.1">CT2</text>
<text x="62.4" y="121.7">CT3</text>
</g>
<g font-size="3.9">
<text x="123.1" y="100.9">F1</text>
<text x="166.9" y="101">F1</text>
<text x="210.4" y="101.1">F1</text>
<text x="132.3" y="105.4">F2</text>
<text x="175.4" y="105.4">F2</text>
<text x="218.8" y="105.5">F2</text>
</g>
<g font-size="3.8">
<text x="125.6" y="155.8">22KW</text>
<text x="167.4" y="155.8">18.5KW</text>
<text x="213" y="155.8">22KW</text>
</g>
<g font-size="3">
<text x="135.9" y="148.3">RETURN FAN1 RIGHT</text>
<text x="178.3" y="148.2">SUPPLAY FAN1 RIGHT</text>
<text x="224.4" y="148.3">RETURN FAN2 RIGHT</text>
<text x="22.1" y="179">OWNER :</text>
<text x="88.4" y="179">Project:</text>
<text x="121.3" y="179">CONTRACTOR :</text>
</g>
<text font-size="2.6" x="36.8" y="39.1">400/230VAC,50Hz,3p+N+PE,10KA/1Sec</text>
<g font-size="2.3">
<text x="252.2" y="40.6">R11</text>
<text x="252.2" y="44.6">S11</text>
<text x="252.2" y="48.7">T11</text>
<text x="75.7" y="111.3">M.F.I(1)</text>
<text x="95.3" y="109.8">PHASE</text>
<text x="75.2" y="115.8">(V,A,HZ)</text>
<text x="93.4" y="114.3">CONTROL</text>
<text x="95" y="118.8">(PH.C)</text>
<text x="78.1" y="120.3">97B</text>
<text x="36.2" y="159.3">R1 S1 T1</text>
<text x="53.3" y="160.5">MP</text>
<text x="254.4" y="160.5">MP</text>
<text x="53.3" y="166.6">PE</text>
<text x="254.4" y="166.5">PE</text>
</g>
<g font-size="2">
<text x="75.1" y="55.3">W:3*(1*1.5mm2)</text>
<text x="106" y="55.3">W:3*(1*6mm2)</text>
<text x="149.7" y="55.3">W:3*(1*6mm2)</text>
<text x="193.4" y="55.3">W:3*(1*6mm2)</text>
<text x="50.3" y="67.8">600/5A</text>
<text x="59.2" y="71.1">0.5A</text>
<text x="59.5" y="68.3">QF1</text>
<text x="79.4" y="70.2">6A,6KA</text>
<text x="80.8" y="67.4">Q2(C)</text>
<text x="28" y="84.4">600/5A</text>
<text x="24.8" y="96.7">600/5A</text>
<text x="110.1" y="100.5">VFD1</text>
<text x="153.8" y="100.5">VFD2</text>
<text x="197.5" y="100.5">VFD3</text>
<text x="109.2" y="103.4">22KW</text>
<text x="152.9" y="103.4">18KW</text>
<text x="196.6" y="103.4">22KW</text>
<text x="28.1" y="119.8">CU:30*5</text>
<text x="105.8" y="133.5">W:3*(1*6mm2)</text>
<text x="149.5" y="133.5">W:3*(1*6mm2)</text>
<text x="193.2" y="133.5">W:3*(1*6mm2)</text>
<text x="24.4" y="147.6">630A</text>
<text x="28.1" y="145.2">Q1</text>
<text x="35.7" y="162.8">3*185+90mm2</text>
</g>
<g font-size="1.5">
<text x="183.7" y="177.8">SCALE:</text>
<text x="198.9" y="177.8">NTS</text>
<text x="204.9" y="177.8">FORMAT:</text>
<text x="212.9" y="177.8">A4</text>
<text x="221.2" y="177.9">STATUS:</text>
<text x="242.3" y="177.7">SHEET</text>
<text x="248.8" y="177.7">1 OF 19</text>
<text x="183.7" y="184.4">CHECKED BY:</text>
<text x="183.7" y="181">DRAWN BY:</text>
<text x="205.3" y="184.1">DATE:</text>
<text x="205.3" y="180.8">DATE:</text>
<text x="221.1" y="180.8">TITLE:</text>
<text x="255.3" y="181.4">REV</text>
<text x="255.6" y="183.5">NO.</text>
<text x="183.7" y="190.7">CO. APP.</text>
<text x="183.7" y="187.6">CHECKED BY:</text>
<text x="205.3" y="190.6">DATE:</text>
<text x="205.3" y="187.4">DATE:</text>
<text x="221.1" y="187.4">DOC NO.:</text>
<text x="256.9" y="189.2">2</text>
</g>
<g font-size="1.4">
<text x="32" y="23.7">1</text>
<text x="61" y="23.7">2</text>
<text x="90" y="23.7">3</text>
<text x="118.9" y="23.7">4</text>
<text x="147.9" y="23.7">5</text>
<text x="176.9" y="23.7">6</text>
<text x="205.9" y="23.7">7</text>
<text x="234.9" y="23.7">8</text>
<text x="260.4" y="29.9">F</text>
<text x="19.1" y="31.3">F</text>
<text x="19" y="57.7">E</text>
<text x="260.3" y="57.7">E</text>
<text x="19" y="88.2">D</text>
<text x="260.4" y="88.2">D</text>
<text x="18.9" y="118.7">C</text>
<text x="260" y="118.7">C</text>
<text x="18.9" y="149.2">B</text>
<text x="260.2" y="147.9">B</text>
<text x="18.9" y="179.7">A</text>
<text x="260.1" y="179.1">A</text>
<text x="32" y="193.4">1</text>
<text x="61" y="193.4">2</text>
<text x="90" y="193.4">3</text>
<text x="119.6" y="193.4">4</text>
<text x="148.6" y="193.4">5</text>
<text x="177.2" y="193.4">6</text>
<text x="205.9" y="193.4">7</text>
<text x="235.8" y="193.4">8</text>
</g>
</svg>
